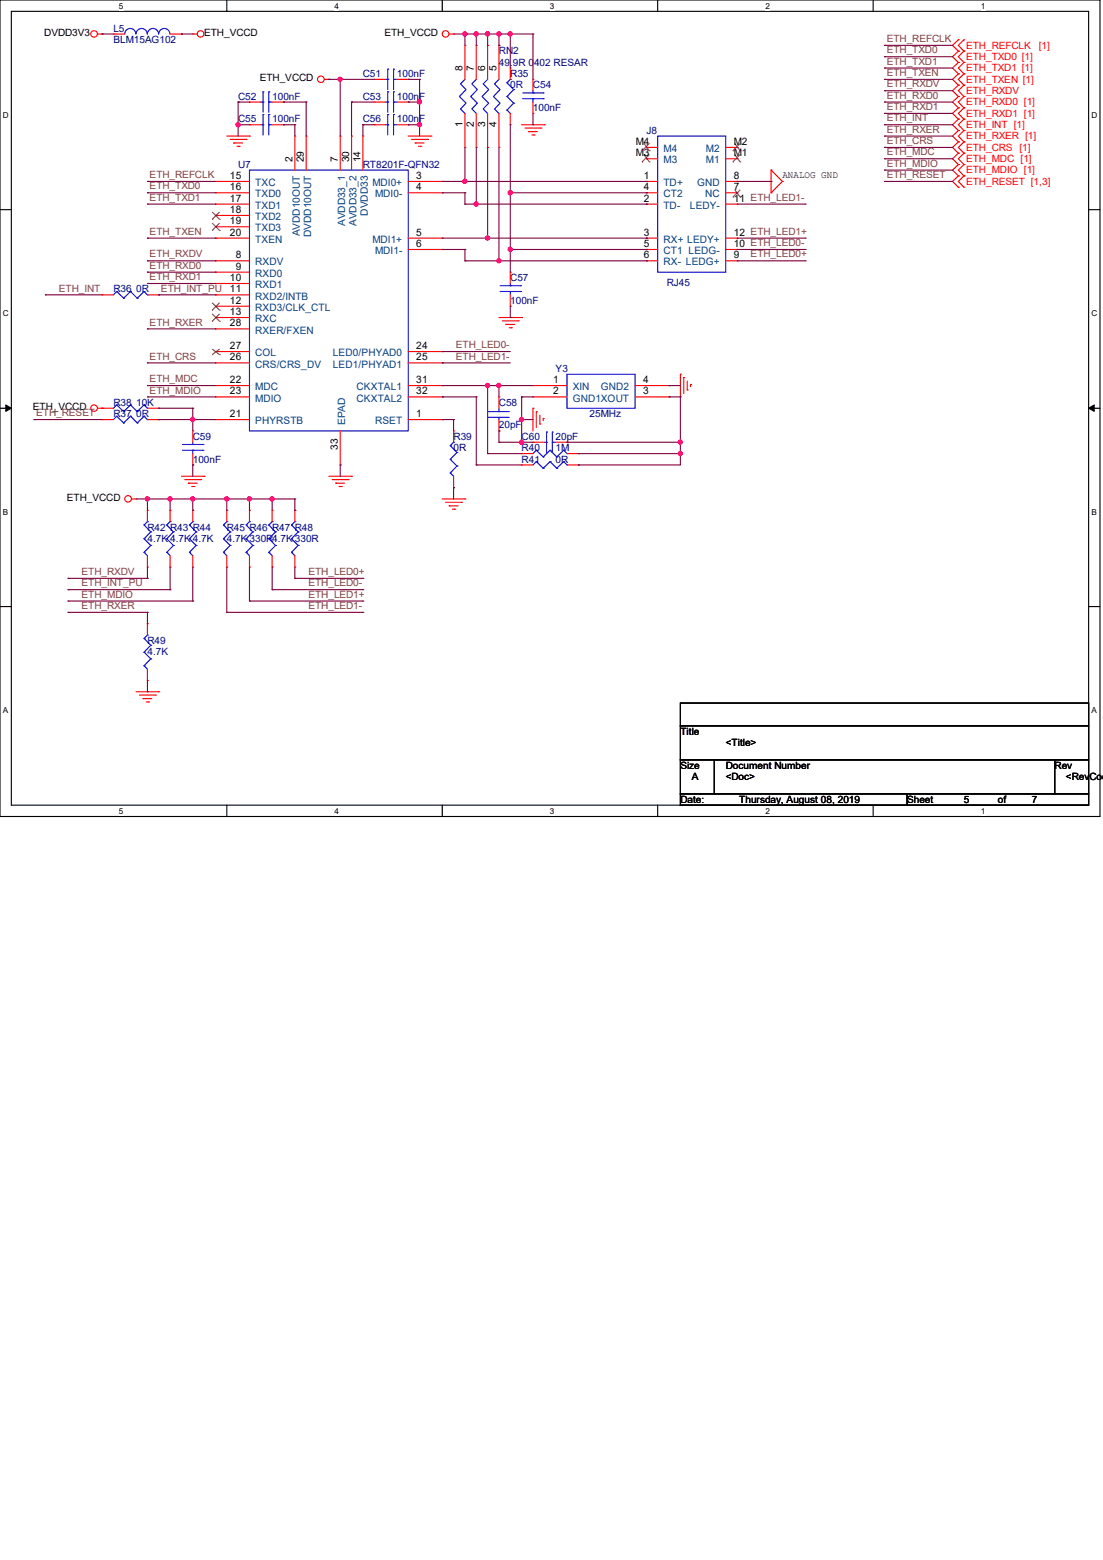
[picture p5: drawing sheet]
<svg xmlns="http://www.w3.org/2000/svg" width="210mm" height="297mm" viewBox="0 0 210 297" stroke-linecap="round" stroke-linejoin="round" font-family="sans-serif">
<path d="M0 0h209.4v155.4h-209.4zM2.2 2.2h205.1v151.1h-205.1z" fill="none" stroke="#000" stroke-width=".21"/>
<g fill="#fff">
<path d="M22.6 .3h.9v1.7h-.9z"/>
<path d="M22.6 153.5h.9v1.8h-.9z"/>
</g>
<path d="M43.2 0v2.2M43.2 153.3v2.1" fill="none" stroke="#000" stroke-width=".21"/>
<g fill="#fff">
<path d="M63.7 .3h.8v1.7h-.8z"/>
<path d="M63.7 153.5h.8v1.8h-.8z"/>
</g>
<path d="M84.2 0v2.2M84.2 153.3v2.1" fill="none" stroke="#000" stroke-width=".21"/>
<g fill="#fff">
<path d="M104.7 .3h.8v1.7h-.8z"/>
<path d="M104.7 153.5h.8v1.8h-.8z"/>
</g>
<path d="M125.2 0v2.2M125.2 153.3v2.1" fill="none" stroke="#000" stroke-width=".21"/>
<g fill="#fff">
<path d="M145.7 .3h.9v1.7h-.9z"/>
<path d="M145.7 153.5h.9v1.8h-.9z"/>
</g>
<path d="M166.2 0v2.2M166.2 153.3v2.1" fill="none" stroke="#000" stroke-width=".21"/>
<g fill="#fff">
<path d="M186.7 .3h.9v1.7h-.9z"/>
<path d="M186.7 153.5h.9v1.8h-.9z"/>
<path d="M.6 21h1.1v1.8h-1.1z"/>
<path d="M207.8 21h1.1v1.8h-1.1z"/>
<path d="M.6 58.8h1.1v1.7h-1.1z"/>
<path d="M207.8 58.8h1.1v1.7h-1.1z"/>
</g>
<path d="M0 39.9h2.2M207.3 39.9h2.1" fill="none" stroke="#000" stroke-width=".21"/>
<g fill="#fff">
<path d="M.6 96.6h1v1.7h-1z"/>
<path d="M207.8 96.6h1v1.7h-1z"/>
</g>
<path d="M0 77.7h2.2M207.3 77.7h2.1" fill="none" stroke="#000" stroke-width=".21"/>
<path d="M1.1 77.1l1.1 .6-1.1 .6zM207.3 77.7l1-.6v1.2z" fill="#000" stroke="#000" stroke-width=".19"/>
<g fill="#fff">
<path d="M.6 134.4h.9v1.7h-.9z"/>
<path d="M207.8 134.4h1v1.7h-1z"/>
</g>
<path d="M0 115.5h2.2M207.3 115.5h2.1M129.5 133.9h77.8v4.3h-77.8zM129.5 138.2h77.8v6.5h-77.8zM129.5 144.7h6.5v6.4h-6.5zM129.5 151.1h43.2v2.2h-43.2zM136 144.7h64.8v6.4h-64.8zM172.7 151.1h34.6v2.2h-34.6zM200.8 144.7h6.5v6.4h-6.5z" fill="none" stroke="#000" stroke-width=".21"/>
<g fill="none" stroke="#f00" stroke-width=".21">
<path d="M18.6 6.5h.8M19.4 6.5h.1M21.6 6.5h.1M21.6 6.5h2.1M32.4 6.5h2.1M34.5 6.5h.1M36.7 6.5h.1M36.7 6.5h.8M47.5 19.4h.1M47.5 19.4h2.2M51.8 19.4h2.2M54 19.4h.1"/>
<path d="M61.8 15.1h.8M62.6 15.1h.1M71.2 19.4h.1M71.2 15.1h.1M71.2 15.1h2.2M71.2 19.4h2.2M75.6 15.1h2.1M75.6 19.4h2.1M77.7 19.4h.1M77.7 15.1h.1M85.5 6.5h.9M86.4 6.5h.1"/>
<path d="M88.5 8.6h.1M88.5 8.6v6.5M90.7 8.6h.1M90.7 8.6v6.5M92.8 8.6h.1M92.8 8.6v6.5M95 8.6h.1M95 8.6v6.5M97.2 13h.1M97.2 13v2.1M101.5 15.1h.1M101.5 15.1v2.2"/>
<path d="M101.5 19.4v2.2M182.5 7.6h.1M182.5 9.7h.1M182.5 11.9h.1M182.5 14.1h.1M182.5 16.2h.1M182.5 18.4h.1M182.5 7.6l-1.1 1 1.1 1.1M182.5 9.7l-1.1 1.1 1.1 1.1M182.5 11.9l-1.1 1.1 1.1 1.1M182.5 14.1l-1.1 1 1.1 1.1M182.5 16.2l-1.1 1.1 1.1 1.1"/>
<path d="M182.5 18.4l-1.1 1 1.1 1.1M183.5 9.7h.1M183.5 7.6h.1M183.5 11.9h.1M183.5 14.1h.1M183.5 16.2h.1M183.5 18.4h.1M183.5 7.6l-1 1 1 1.1M183.5 9.7l-1 1.1 1 1.1M183.5 11.9l-1 1.1 1 1.1M183.5 14.1l-1 1 1 1.1M183.5 16.2l-1 1.1 1 1.1"/>
<path d="M183.5 18.4l-1 1 1 1.1M41 34.5h.1M41 36.7h.1M41 38.9h.1M41 34.5h6.5M41 38.9h6.5M41 36.7h6.5M43.2 25.9h4.3M43.8 26.5h3.1M44.5 27.2h.1M44.5 27.2h1.7M45.1 27.9h.5"/>
<path d="M45.6 27.9h.1M46.9 26.5h.1M47.5 25.9h.1M47.5 23.7h.1M47.5 23.7h2.2M51.8 23.7h2.2M54 23.7h.1M56.1 25.9h.1M56.1 25.9v6.5M58.3 25.9h.1M58.3 25.9v6.5M64.8 25.9h.1"/>
<path d="M64.8 25.9v6.5M66.9 25.9h.1M66.9 25.9v6.5M69.1 25.9h.1M69.1 25.9v6.5M71.2 23.7h.1M71.2 23.7h2.2M75.6 23.7h2.1M77.7 23.7h.1M77.7 25.9h4.3M77.7 34.5h6.5M77.7 36.7h6.5"/>
<path d="M78.4 26.5h3M79 27.2h.1M79 27.2h1.7M79.7 27.9h.4M80.1 27.9h.1M81.4 26.5h.1M82 25.9h.1M84.2 34.5h.1M84.2 36.7h.1M88.5 28.1h.1M88.5 21.6v6.5M90.7 28.1h.1"/>
<path d="M90.7 21.6v6.5M92.8 28.1h.1M92.8 21.6v6.5M95 28.1h.1M95 21.6v6.5M97.2 23.7h.1M97.2 21.6v2.1M99.3 23.7h4.3M99.9 24.4h3.1M100.6 25.1h.1M100.6 25.1h1.7M101.3 25.7h.4"/>
<path d="M101.5 21.6h.1M101.7 25.7h.1M103 24.4h.1M103.6 23.7h.1M123.1 34.5h.1M123.1 38.9h.1M123.1 36.7h.1M123.1 30.2h.1M123.1 28.1h.1M123.1 34.5h2.1M123.1 38.9h2.1M123.1 36.7h2.1"/>
<path d="M123.1 30.2h2.1M123.1 28.1h2.1M138.2 34.5h2.1M138.2 38.9h2.1M138.2 36.7h2.1M138.2 30.2h2.1M138.2 28.1h2.1M140.3 36.7h.1M140.3 34.5h.1M140.3 38.9h.1M140.3 30.2h.1M140.3 28.1h.1"/>
<path d="M146.8 36.7h.1M146.8 32.4h.1M146.8 32.4v4.3M146.8 32.4l2.2 2.1M149 34.5h.1M149 34.5l-2.2 2.2M182.5 20.5h.1M182.5 22.7h.1M182.5 24.8h.1M182.5 27h.1M182.5 29.2h.1M182.5 31.3h.1"/>
<path d="M182.5 33.5h.1M182.5 35.6h.1M182.5 20.5l-1.1 1.1 1.1 1.1M182.5 22.7l-1.1 1 1.1 1.1M182.5 24.8l-1.1 1.1 1.1 1.1M182.5 27l-1.1 1.1 1.1 1.1M182.5 29.2l-1.1 1 1.1 1.1M182.5 33.5l-1.1 1 1.1 1.1M182.5 31.3l-1.1 1.1 1.1 1.1M183.5 20.5h.1M183.5 22.7h.1M183.5 24.8h.1"/>
<path d="M183.5 27h.1M183.5 29.2h.1M183.5 31.3h.1M183.5 35.6h.1M183.5 33.5h.1M183.5 20.5l-1 1.1 1 1.1M183.5 22.7l-1 1 1 1.1M183.5 24.8l-1 1.1 1 1.1M183.5 27l-1 1.1 1 1.1M183.5 29.2l-1 1 1 1.1M183.5 33.5l-1 1 1 1.1M183.5 31.3l-1 1.1 1 1.1"/>
<path d="M19.4 56.1h.1M19.4 56.1h2.2M28.1 56.1h2.1M30.2 56.1h.1M41 49.7h.1M41 51.8h.1M41 54h.1M41 56.1h.1M41 58.3h.1M41 41h.1M41 43.2h.1M41 45.3h.1"/>
<path d="M41 45.3h6.5M41 49.7h6.5M41 51.8h6.5M41 54h6.5M41 56.1h6.5M41 58.3h6.5M41 41h6.5M41 43.2h6.5M77.7 45.3h6.5M77.7 47.5h6.5M84.2 45.3h.1M84.2 47.5h.1"/>
<path d="M97.2 51.8h.1M97.2 58.3h.1M97.2 51.8v2.2M97.2 56.1v2.2M123.1 45.3h.1M123.1 47.5h.1M123.1 49.7h.1M123.1 45.3h2.1M123.1 47.5h2.1M123.1 49.7h2.1M138.2 45.3h2.1M138.2 47.5h2.1"/>
<path d="M138.2 49.7h2.1M140.3 49.7h.1M140.3 47.5h.1M140.3 45.3h.1M18.6 77.7h3M19.4 77.7h.1M19.4 79.9h.1M19.4 79.9h2.2M28.1 77.7h2.1M28.1 79.9h2.1M30.2 77.7h.1M30.2 79.9h.1"/>
<path d="M41 60.5h.1M41 79.9h.1M41 73.4h.1M41 75.6h.1M41 69.1h.1M41 66.9h.1M41 62.6h.1M41 60.5h6.5M41 73.4h6.5M41 75.6h6.5M41 79.9h6.5M41 66.9h6.5"/>
<path d="M41 69.1h6.5M41 62.6h6.5M77.7 73.4h6.5M77.7 75.6h6.5M77.7 79.9h6.5M77.7 66.9h6.5M77.7 69.1h6.5M84.2 79.9h.1M84.2 66.9h.1M84.2 69.1h.1M84.2 73.4h.1M84.2 75.6h.1"/>
<path d="M95 75.6h.1M95 60.5h4.3M95 75.6v2.1M95 79.9v2.1M95.6 61.1h3.1M96.3 61.8h.1M96.3 61.8h1.7M96.9 62.4h.5M97.4 62.4h.1M98.7 61.1h.1M99.3 60.5h.1M101.5 77.7h.1"/>
<path d="M101.5 73.4h.1M101.5 75.6h.1M101.5 77.7v4.3M101.5 73.4h6.4M101.5 75.6h6.4M102.1 78.4h.1M102.1 78.4v3M102.8 79v1.7M103.4 79.7h.1M103.4 79.7v.4M120.9 73.4h6.5M120.9 75.6h6.5"/>
<path d="M127.4 75.6h.1M127.4 73.4h.1M129.5 71.2h.1M129.5 71.2v4.4M130.2 71.9h.1M130.2 71.9v3M130.9 74.3h.1M130.9 72.6v1.7M131.5 73.2h.1M131.5 73.2v.4M25.1 95h.8M25.9 95h.1"/>
<path d="M28.1 97.2h.1M28.1 97.2v2.1M32.4 97.2h.1M32.4 97.2v2.1M34.5 90.7h4.4M35.2 91.3h3M35.9 92h.1M35.9 92h1.6M36.5 92.6h.4M36.7 82h.1M36.7 88.5h.1M36.7 97.2h.1"/>
<path d="M36.7 82v2.2M36.7 86.4v2.1M36.7 97.2v2.1M36.9 92.6h.1M38.2 91.3h.1M38.9 90.7h.1M43.2 97.2h.1M43.2 97.2v2.1M47.5 97.2h.1M47.5 97.2v2.1M51.8 97.2h.1M51.8 97.2v2.1"/>
<path d="M56.1 97.2h.1M56.1 97.2v2.1M62.6 90.7h4.3M63.2 91.3h3.1M63.9 92h.1M63.9 92h1.7M64.6 92.6h.4M64.8 88.5h.1M64.8 82v6.5M65 92.6h.1M66.3 91.3h.1M66.9 90.7h.1"/>
<path d="M84.2 95h4.3M84.8 95.6h3.1M85.5 96.3h.1M85.5 96.3h1.7M86.1 96.9h.5M86.4 92.8h.1M86.4 82h.1M86.4 82v2.2M86.4 90.7v2.1M86.6 96.9h.1M87.9 95.6h.1M88.5 95h.1"/>
<path d="M95 82h.1M99.3 88.5h.1M99.3 86.4h.1M99.3 88.5h2.2M99.3 86.4h2.2M101.5 84.2h.1M101.5 84.2h2.1M102.8 80.7h.1M105.8 84.2h2.1M107.9 84.2h.1M107.9 88.5h2.2M107.9 86.4h2.2"/>
<path d="M110.1 88.5h.1M110.1 86.4h.1M28.1 107.9h.1M28.1 118.7h.1M28.1 105.8v2.1M28.1 118.7v2.2M32.4 107.9h.1M32.4 105.8v2.1M36.7 107.9h.1M36.7 105.8v2.1M43.2 107.9h.1M43.2 105.8v2.1"/>
<path d="M47.5 107.9h.1M47.5 105.8v2.1M51.8 107.9h.1M51.8 105.8v2.1M56.1 107.9h.1M56.1 105.8v2.1M25.9 131.7h4.3M26.5 132.3h3.1M27.2 133h.1M27.2 133h1.7M27.9 133.6h.4M28.1 129.5h.1"/>
<path d="M28.1 127.4v2.1M28.3 133.6h.1M29.6 132.3h.1M30.2 131.7h.1"/>
<circle cx="17.9" cy="6.5" r=".63"/>
<circle cx="38.2" cy="6.5" r=".63"/>
<circle cx="61.1" cy="15.1" r=".63"/>
<circle cx="84.8" cy="6.5" r=".63"/>
<circle cx="17.9" cy="77.7" r=".63"/>
<circle cx="24.4" cy="95" r=".63"/>
</g>
<g fill="none" stroke="#00f" stroke-width=".21">
<path d="M23.7 6.5a1.06 1.06 0 0 1 1.1-1.1 1.06 1.06 0 0 1 1.1 1.1M25.9 6.5a1.06 1.06 0 0 1 1.1-1.1 1.06 1.06 0 0 1 1 1.1M28.1 6.5a1.06 1.06 0 0 1 1-1.1 1.06 1.06 0 0 1 1.1 1.1M30.2 6.5a1.06 1.06 0 0 1 1.1-1.1 1.06 1.06 0 0 1 1 1.1M49.7 19.4h.4M50.1 19.4h.1M50.1 17.5h.1M50.1 17.5v3.9M51.2 17.5h.1M51.2 19.4h.1M51.2 19.4h.6M51.2 17.5v3.9"/>
<path d="M73.4 19.4h.4M73.4 15.1h.4M73.8 19.4h.1M73.8 17.5h.1M73.8 15.1h.1M73.8 13.2h.1M73.8 13.2v3.9M73.8 17.5v3.9M74.9 17.5h.1M74.9 19.4h.1M74.9 13.2h.1M74.9 15.1h.1"/>
<path d="M74.9 19.4h.7M74.9 13.2v3.9M74.9 17.5v3.9M74.9 15.1h.7M88.5 15.1l-.8 .9 1 1.1-1.2 1.3 1.2 1.2-1 1.1 .8 .9M90.7 15.1l-.9 .9 1.1 1.1-1.3 1.3 1.3 1.2-1.1 1.1 .9 .9M92.8 15.1l-.8 .9 1 1.1-1.2 1.3 1.2 1.2-1 1.1 .8 .9M95 15.1l-.9 .9 1.1 1.1-1.3 1.3 1.3 1.2-1.1 1.1 .9 .9M96.5 18.4h.1M96.5 15.7h.1M96.5 18.4l1.3 1.2M96.5 15.7l1.3 1.4"/>
<path d="M97.2 15.1h.1M97.2 15.1l-.7 .6M97.8 19.6h.1M97.8 17.1h.1M97.8 19.6l-1.3 1.4M97.8 17.1l-1.3 1.3M99.5 18.8h3.9M99.5 17.7h3.9M101.5 17.7h.1M101.5 18.8h.1M101.5 17.3v.4M101.5 18.8v.6"/>
<path d="M103.4 18.8h.1M103.4 17.7h.1M47.5 32.4h30.2v49.6h-30.2zM49.7 23.7h.4M50.1 23.7h.1M50.1 21.8h.1M50.1 21.8v3.9M51.2 21.8h.1M51.2 23.7h.1M51.2 21.8v3.9M51.2 23.7h.6M73.4 23.7h.4"/>
<path d="M73.8 23.7h.1M73.8 21.8h.1M73.8 21.8v3.9M74.9 21.8h.1M74.9 23.7h.1M74.9 21.8v3.9M74.9 23.7h.7M96.5 21h.1M96.5 21l.7 .6M125.2 25.9h13v25.9h-13zM22.2 55.5h.1M22.2 55.5l-.6 .6"/>
<path d="M22.2 55.5l1.3 1.3M23.5 56.8h.1M24.8 55.5h.1M24.8 55.5l-1.3 1.3M24.8 55.5l1.3 1.3M26.1 56.8h.1M27.4 55.5h.1M27.4 55.5l-1.3 1.3M27.4 55.5l.7 .6M28.1 56.1h.1M95.2 55.5h3.9M95.2 54.4h3.9"/>
<path d="M97.2 54.4h.1M97.2 55.5h.1M97.2 54v.4M97.2 55.5v.6M99.1 55.5h.1M99.1 54.4h.1M22.2 77.1h.1M22.2 79.2h.1M22.2 77.1l-.6 .6M22.2 77.1l1.3 1.3M22.2 79.2l-.6 .7M22.2 79.2l1.3 1.3"/>
<path d="M23.5 78.4h.1M24.8 77.1h.1M24.8 79.2h.1M24.8 77.1l-1.3 1.3M24.8 77.1l1.3 1.3M24.8 79.2l-1.3 1.3M24.8 79.2l1.3 1.3M26.1 78.4h.1M27.4 77.1h.1M27.4 79.2h.1M27.4 77.1l-1.3 1.3M27.4 77.1l.7 .6"/>
<path d="M27.4 79.2l-1.3 1.3M27.4 79.2l.7 .7M28.1 77.7h.1M28.1 79.9h.1M93 78.4h.1M93 79.5h.1M93 78.4h3.9M93 79.5h3.9M95 79.5h.1M95 78.4h.1M95 77.7v.7M95 79.5v.4"/>
<path d="M107.9 71.2h13v6.5h-13zM23.5 80.5h.1M26.1 80.5h.1M27.4 99.9h.1M27.4 99.9l1.3 1.4M28.1 99.3h.1M28.1 99.3l-.7 .6M31.7 99.9h.1M31.7 99.9l1.3 1.4M32.4 99.3h.1M32.4 99.3l-.7 .6M34.8 85.7h3.9"/>
<path d="M34.8 84.6h3.9M36.1 99.9h.1M36.1 99.9l1.2 1.4M36.7 84.6h.1M36.7 85.7h.1M36.7 99.3h.1M36.7 84.2v.4M36.7 85.7v.7M36.7 99.3l-.6 .6M38.7 85.7h.1M38.7 84.6h.1M42.5 99.9h.1"/>
<path d="M42.5 99.9l1.3 1.4M43.2 99.3h.1M43.2 99.3l-.7 .6M46.9 99.9h.1M46.9 99.9l1.2 1.4M47.5 99.3h.1M47.5 99.3l-.6 .6M51.2 99.9h.1M51.2 99.9l1.3 1.4M51.8 99.3h.1M51.8 99.3l-.6 .6M55.5 99.9h.1"/>
<path d="M55.5 99.9l1.3 1.4M56.1 99.3h.1M56.1 99.3l-.6 .6M85.7 90h.1M85.7 87.5h.1M85.7 84.8h.1M85.7 90l.7 .7M85.7 87.5l1.3 1.2M85.7 84.8l1.3 1.3M86.4 84.2h.1M86.4 84.2l-.7 .6M87 88.7h.1"/>
<path d="M87 86.1h.1M87 88.7l-1.3 1.3M87 86.1l-1.3 1.4M102.1 87.9h.1M102.1 85.7h.1M102.1 87.9l-.6 .6M102.1 87.9l1.3 1.3M102.1 85.7l-.6 .7M102.1 85.7l1.3 1.3M103.4 89.2h.1M103.4 87h.1M103.6 84.2h.5"/>
<path d="M104.1 84.2h.1M104.1 82.3h.1M104.1 82.3v3.8M104.7 87.9h.1M104.7 85.7h.1M104.7 87.9l-1.3 1.3M104.7 87.9l1.3 1.3M104.7 85.7l-1.3 1.3M104.7 85.7l1.3 1.3M105.2 82.3h.1M105.2 84.2h.1M105.2 84.2h.6"/>
<path d="M105.2 82.3v3.8M106 89.2h.1M106 87h.1M107.3 87.9h.1M107.3 85.7h.1M107.3 87.9l-1.3 1.3M107.3 87.9l.6 .6M107.3 85.7l-1.3 1.3M107.3 85.7l.6 .7M107.9 88.5h.1M107.9 86.4h.1M27.4 105.2h.1"/>
<path d="M27.4 102.6h.1M27.4 105.2l.7 .6M27.4 102.6l1.3 1.2M28.7 103.8h.1M28.7 101.3h.1M28.7 103.8l-1.3 1.4M28.7 101.3l-1.3 1.3M31.7 105.2h.1M31.7 102.6h.1M31.7 105.2l.7 .6M31.7 102.6l1.3 1.2M33 103.8h.1"/>
<path d="M33 101.3h.1M33 103.8l-1.3 1.4M33 101.3l-1.3 1.3M36.1 105.2h.1M36.1 102.6h.1M36.1 105.2l.6 .6M36.1 102.6l1.2 1.2M37.3 103.8h.1M37.3 101.3h.1M37.3 103.8l-1.2 1.4M37.3 101.3l-1.2 1.3M42.5 105.2h.1"/>
<path d="M42.5 102.6h.1M42.5 105.2l.7 .6M42.5 102.6l1.3 1.2M43.8 103.8h.1M43.8 101.3h.1M43.8 103.8l-1.3 1.4M43.8 101.3l-1.3 1.3M46.9 105.2h.1M46.9 102.6h.1M46.9 105.2l.6 .6M46.9 102.6l1.2 1.2M48.1 103.8h.1"/>
<path d="M48.1 101.3h.1M48.1 103.8l-1.2 1.4M48.1 101.3l-1.2 1.3M51.2 105.2h.1M51.2 102.6h.1M51.2 105.2l.6 .6M51.2 102.6l1.3 1.2M52.5 103.8h.1M52.5 101.3h.1M52.5 103.8l-1.3 1.4M52.5 101.3l-1.3 1.3M55.5 105.2h.1"/>
<path d="M55.5 102.6h.1M55.5 105.2l.6 .6M55.5 102.6l1.3 1.2M56.8 103.8h.1M56.8 101.3h.1M56.8 103.8l-1.3 1.4M56.8 101.3l-1.3 1.3M27.4 126.7h.1M27.4 124.2h.1M27.4 121.5h.1M27.4 126.7l.7 .7M27.4 124.2l1.3 1.2"/>
<path d="M27.4 121.5l1.3 1.4M28.1 120.9h.1M28.1 120.9l-.7 .6M28.7 125.4h.1M28.7 122.9h.1M28.7 125.4l-1.3 1.3M28.7 122.9l-1.3 1.3"/>
</g>
<g fill="none" stroke="#804000" stroke-width=".19">
<path d="M122.2 30.8h.1M122.2 28.7h.1M122.6 29.4l1 1.4M122.6 27.3l1 1.4M123.6 30.8h.1M123.6 28.7h.1M123.6 29.4l-1.4 1.4M123.6 27.3l-1.4 1.4M139.5 37.5h.1M139.5 30.8h.1M139.5 28.7h.1M139.9 36.1l1 1.4"/>
<path d="M139.9 29.4l1 1.4M139.9 27.3l1 1.4M140.9 37.5h.1M140.9 30.8h.1M140.9 28.7h.1M140.9 36.1l-1.4 1.4M140.9 29.4l-1.4 1.4M140.9 27.3l-1.4 1.4M40.4 59.1h.1M40.4 41.8h.1M40.4 43.9h.1M40.4 57.6l1.4 1.5"/>
<path d="M40.4 59.8l1.4 1.4M40.4 40.4l1.4 1.4M40.4 42.5l1.4 1.4M41.8 59.1h.1M41.8 41.8h.1M41.8 43.9h.1M41.8 57.6l-1.4 1.5M41.8 59.8l-1.4 1.4M41.8 40.4l-1.4 1.4M41.8 42.5l-1.4 1.4M40.4 61.2h.1M40.4 67.5h.1"/>
<path d="M40.4 66.5l1.4 1M41.8 61.2h.1M41.8 67.5h.1M41.8 66.5l-1.4 1"/>
</g>
<g fill="none" stroke="#800040" stroke-width=".21">
<path d="M19.4 6.5h.1M19.4 6.5h2.2M34.5 6.5h.1M34.5 6.5h2.2M45.3 19.4h.1M45.3 19.4h2.2M45.3 19.4v6.5M54 19.4h.1M54 19.4h4.3M58.3 19.4h.1M58.3 19.4v6.5M62.6 15.1h.1"/>
<path d="M62.6 15.1h8.6M64.8 15.1h.1M64.8 15.1v10.8M66.9 19.4h.1M66.9 19.4h4.3M66.9 19.4v6.5M77.7 19.4h.1M77.7 15.1h.1M77.7 19.4h2.2M77.7 15.1h2.2M79.9 19.4h.1M79.9 15.1h.1"/>
<path d="M79.9 15.1v10.8M86.4 6.5h15.1M88.5 6.5h.1M88.5 6.5v2.1M90.7 6.5h.1M90.7 6.5v2.1M92.8 6.5h.1M92.8 6.5v2.1M95 8.6h.1M95 6.5h.1M95 6.5v2.1M97.2 6.5h.1"/>
<path d="M97.2 6.5v6.5M101.5 6.5h.1M101.5 6.5v8.6M168.4 8.6h.1M168.4 10.8h.1M168.4 13h.1M168.4 15.1h.1M168.4 17.3h.1M168.4 19.4h.1M168.4 19.4h13M168.4 15.1h13M168.4 8.6h13"/>
<path d="M168.4 10.8h13M168.4 13h13M168.4 17.3h13M28.1 38.9h.1M28.1 36.7h.1M28.1 34.5h.1M28.1 38.9h12.9M28.1 36.7h12.9M28.1 34.5h12.9M45.3 23.7h.1M45.3 23.7h2.2M54 23.7h.1"/>
<path d="M54 23.7h2.1M56.1 23.7h.1M56.1 23.7v2.2M69.1 23.7h.1M69.1 23.7h2.1M69.1 23.7v2.2M77.7 23.7h.1M77.7 23.7h2.2M79.9 23.7h.1M84.2 36.7h4.3M84.2 34.5h38.9M88.5 34.5h.1"/>
<path d="M88.5 36.7h.1M88.5 38.9h.1M88.5 38.9h34.6M88.5 28.1v6.4M88.5 36.7v2.2M90.7 38.9h.1M90.7 28.1v10.8M92.8 28.1v17.2M95 28.1v21.6M97.2 36.7h.1M97.2 36.7h25.9M97.2 23.7v28.1"/>
<path d="M101.5 23.7h.1M101.5 21.6v2.1M123.1 34.5h.1M123.1 38.9h.1M123.1 36.7h.1M140.3 38.9h13M140.3 34.5h6.5M146.8 34.5h.1M153.3 38.9h.1M168.4 21.6h.1M168.4 23.7h.1M168.4 25.9h.1"/>
<path d="M168.4 28.1h.1M168.4 30.2h.1M168.4 32.4h.1M168.4 34.5h.1M168.4 23.7h13M168.4 34.5h13M168.4 21.6h13M168.4 25.9h13M168.4 28.1h13M168.4 30.2h13M168.4 32.4h13M8.6 56.1h.1"/>
<path d="M8.6 56.1h10.8M28.1 54h.1M28.1 51.8h.1M28.1 49.7h.1M28.1 45.3h.1M28.1 54h12.9M28.1 51.8h12.9M28.1 49.7h12.9M28.1 45.3h12.9M30.2 56.1h.1M30.2 56.1h10.8M84.2 45.3h38.9"/>
<path d="M84.2 47.5h4.3M88.5 47.5h.1M88.5 49.7h.1M88.5 49.7h34.6M88.5 47.5v2.2M92.8 45.3h.1M95 49.7h.1M97.2 47.5h.1M97.2 47.5h25.9M97.2 58.3v2.2M123.1 45.3h.1M123.1 49.7h.1"/>
<path d="M123.1 47.5h.1M140.3 49.7h13M140.3 45.3h13M140.3 47.5h13M153.3 45.3h.1M153.3 47.5h.1M153.3 49.7h.1M6.5 79.9h.1M6.5 79.9h12.9M28.1 75.6h.1M28.1 73.4h.1M28.1 69.1h.1"/>
<path d="M28.1 62.6h.1M28.1 75.6h12.9M28.1 69.1h12.9M28.1 73.4h12.9M28.1 62.6h12.9M30.2 79.9h.1M30.2 77.7h.1M30.2 79.9h10.8M30.2 77.7h6.5M36.7 79.9h.1M36.7 77.7h.1M36.7 77.7v4.3"/>
<path d="M84.2 79.9h.1M84.2 75.6h.1M84.2 66.9h.1M84.2 69.1h.1M84.2 73.4h.1M84.2 79.9h2.2M84.2 75.6h6.5M84.2 66.9h13M84.2 69.1h13M84.2 73.4h17.3M86.4 79.9h.1M86.4 79.9v2.1"/>
<path d="M90.7 75.6h.1M90.7 75.6v12.9M92.8 73.4h.1M92.8 73.4v13M95 73.4h.1M95 73.4v2.2M97.2 60.5h.1M99.3 75.6h.1M99.3 79.9h.1M99.3 79.9h2.2M99.3 75.6h2.2M99.3 75.6v8.6"/>
<path d="M127.4 73.4h.1M127.4 75.6h.1M127.4 75.6h2.1M127.4 73.4h2.1M129.5 75.6h.1M129.5 75.6v12.9h-19.4M25.9 95h30.2M28.1 95h.1M28.1 95v2.2M32.4 95h.1M32.4 95v2.2M36.7 88.5h.1"/>
<path d="M36.7 97.2h.1M36.7 95h.1M36.7 88.5v2.2M36.7 95v2.2M43.2 95h.1M43.2 95v2.2M47.5 95h.1M47.5 95v2.2M51.8 95h.1M51.8 95v2.2M56.1 97.2h.1M56.1 95h.1"/>
<path d="M56.1 95v2.2M64.8 88.5h.1M64.8 88.5v2.2M86.4 92.8h.1M86.4 92.8v2.2M90.7 88.5h.1M90.7 88.5h8.6M92.8 86.4h.1M92.8 86.4h6.5M95 82h.1M95 84.2h.1M95 84.2h6.5"/>
<path d="M95 82v2.2M99.3 84.2h.1M107.9 84.2h.1M107.9 84.2h21.6M110.1 86.4h.1M110.1 88.5h.1M110.1 86.4h19.4M129.5 84.2h.1M129.5 86.4h.1M13 110.1h.1M13 112.3h.1M13 114.4h.1"/>
<path d="M13 116.6h.1M13 110.1h15.1M13 112.3h19.4M13 114.4h23.7M13 116.6h15.1M28.1 110.1h.1M28.1 116.6h.1M28.1 107.9v2.2M28.1 116.6v2.1M32.4 112.3h.1M32.4 107.9v4.4M36.7 114.4h.1"/>
<path d="M36.7 107.9v6.5M43.2 116.6h.1M43.2 116.6h25.9M43.2 107.9v8.7M47.5 114.4h.1M47.5 114.4h21.6M47.5 107.9v6.5M51.8 112.3h.1M51.8 112.3h17.3M51.8 107.9v4.4M56.1 110.1h.1M56.1 107.9v2.2"/>
<path d="M56.1 110.1h13M69.1 110.1h.1M69.1 112.3h.1M69.1 114.4h.1M69.1 116.6h.1M28.1 131.7h.1M28.1 129.5v2.2"/>
</g>
<g fill="#f0f" stroke="#f0f" stroke-width=".21">
<circle cx="45.3" cy="23.7" r=".4"/>
<circle cx="64.7" cy="15.1" r=".4"/>
<circle cx="79.9" cy="23.7" r=".4"/>
<circle cx="79.9" cy="19.4" r=".4"/>
<circle cx="36.7" cy="79.9" r=".4"/>
<circle cx="99.3" cy="79.9" r=".4"/>
<circle cx="129.5" cy="84.2" r=".4"/>
<circle cx="99.3" cy="84.2" r=".4"/>
<circle cx="95" cy="73.4" r=".4"/>
<circle cx="92.8" cy="73.4" r=".4"/>
<circle cx="129.5" cy="86.3" r=".4"/>
<circle cx="88.5" cy="34.5" r=".4"/>
<circle cx="90.7" cy="38.8" r=".4"/>
<circle cx="92.8" cy="45.3" r=".4"/>
<circle cx="95" cy="49.6" r=".4"/>
<circle cx="88.5" cy="6.5" r=".4"/>
<circle cx="90.7" cy="6.5" r=".4"/>
<circle cx="92.8" cy="6.5" r=".4"/>
<circle cx="95" cy="6.5" r=".4"/>
<circle cx="97.1" cy="6.5" r=".4"/>
<circle cx="97.1" cy="36.7" r=".4"/>
<circle cx="97.1" cy="47.5" r=".4"/>
<circle cx="36.7" cy="95" r=".4"/>
<circle cx="28" cy="95" r=".4"/>
<circle cx="32.4" cy="95" r=".4"/>
<circle cx="51.8" cy="95" r=".4"/>
<circle cx="47.5" cy="95" r=".4"/>
<circle cx="43.2" cy="95" r=".4"/>
</g>
<g font-size="1.9">
<text x="8.4" y="6.9">DVDD3V3</text>
<text x="38.9" y="6.9">ETH_VCCD</text>
<text x="73.2" y="6.9">ETH_VCCD</text>
<text x="49.4" y="15.5">ETH_VCCD</text>
<text x="88.1" y="13.6" transform="rotate(-90 88.1 13.6)">8</text>
<text x="90.2" y="13.6" transform="rotate(-90 90.2 13.6)">7</text>
<text x="92.4" y="13.6" transform="rotate(-90 92.4 13.6)">6</text>
<text x="94.5" y="13.6" transform="rotate(-90 94.5 13.6)">5</text>
<text x="88.1" y="24.2" transform="rotate(-90 88.1 24.2)">1</text>
<text x="90.2" y="24.2" transform="rotate(-90 90.2 24.2)">2</text>
<text x="92.4" y="24.2" transform="rotate(-90 92.4 24.2)">3</text>
<text x="94.5" y="24.2" transform="rotate(-90 94.5 24.2)">4</text>
<text x="121" y="29.8">M3</text>
<text x="121" y="27.6">M4</text>
<text x="139.7" y="29.8">M1</text>
<text x="139.7" y="27.6">M2</text>
<text x="43.8" y="34.1">15</text>
<text x="55.7" y="30.9" transform="rotate(-90 55.7 30.9)">2</text>
<text x="57.8" y="30.9" transform="rotate(-90 57.8 30.9)">29</text>
<text x="64.3" y="30.9" transform="rotate(-90 64.3 30.9)">7</text>
<text x="66.5" y="30.9" transform="rotate(-90 66.5 30.9)">30</text>
<text x="68.6" y="30.9" transform="rotate(-90 68.6 30.9)">14</text>
<text x="79.2" y="34.1">3</text>
<text x="122.6" y="34.1">1</text>
<text x="139.7" y="34.1">8</text>
<text x="149" y="33.9">ANALOG GND</text>
<text x="43.8" y="36.2">16</text>
<text x="43.8" y="38.4">17</text>
<text x="43.8" y="40.6">18</text>
<text x="79.2" y="36.2">4</text>
<text x="122.6" y="38.4">2</text>
<text x="122.6" y="36.2">4</text>
<text x="139.7" y="36.2">7</text>
<text x="139.7" y="38.4">11 ETH_LED1-</text>
<text x="43.8" y="42.7">19</text>
<text x="43.8" y="44.9">20</text>
<text x="79.2" y="44.9">5</text>
<text x="79.2" y="47">6</text>
<text x="122.6" y="44.9">3</text>
<text x="122.6" y="47">5</text>
<text x="139.7" y="47">10 ETH_LED0-</text>
<text x="139.7" y="44.9">12 ETH_LED1+</text>
<text x="43.8" y="53.5">10</text>
<text x="44.9" y="49.2">8</text>
<text x="44.9" y="51.3">9</text>
<text x="122.6" y="49.2">6</text>
<text x="139.7" y="49.2">9</text>
<text x="43.8" y="55.7">11</text>
<text x="43.8" y="57.8">12</text>
<text x="43.8" y="60">13</text>
<text x="43.8" y="62.1">28</text>
<text x="43.8" y="68.6">26</text>
<text x="43.8" y="66.5">27</text>
<text x="79.2" y="66.5">24</text>
<text x="79.2" y="68.6">25</text>
<text x="43.8" y="72.9">22</text>
<text x="43.8" y="75.1">23</text>
<text x="79.2" y="72.9">31</text>
<text x="79.2" y="75.1">32</text>
<text x="105.3" y="72.9">1</text>
<text x="105.3" y="75.1">2</text>
<text x="122.4" y="75.1">3</text>
<text x="122.4" y="72.9">4</text>
<text x="6.3" y="78.1">ETH_VCCD</text>
<text x="43.8" y="79.4">21</text>
<text x="79.2" y="79.4">1</text>
<text x="64.3" y="85.7" transform="rotate(-90 64.3 85.7)">33</text>
<text x="12.7" y="95.4">ETH_VCCD</text>
<text x="129.5" y="139.9">Title</text>
<text x="138.2" y="142">&lt;Title&gt;</text>
<text x="129.5" y="146.3">Size</text>
<text x="131.7" y="148.5">A</text>
<text x="138.2" y="146.3">Document Number</text>
<text x="138.2" y="148.5">&lt;Doc&gt;</text>
<text x="200.8" y="146.3">Rev</text>
<text x="202.9" y="148.5">&lt;RevCode</text>
<text x="129.5" y="152.8">Date:</text>
<text x="140.8" y="152.8">Thursday, August 08, 2019</text>
<text x="172.7" y="152.8">Sheet</text>
<text x="183.5" y="152.8">5</text>
<text x="190" y="152.8">of</text>
<text x="196.5" y="152.8">7</text>
</g>
<g font-size="1.9" fill="#000080">
<text x="21.6" y="6">L5</text>
<text x="21.6" y="8.2">BLM15AG102</text>
<text x="95" y="10.3">RN2</text>
<text x="69.1" y="14.6">C51</text>
<text x="75.6" y="14.6">100nF</text>
<text x="95" y="12.5">49.9R 0402 RESAR</text>
<text x="97.2" y="14.6">R35</text>
<text x="97.2" y="16.8">0R</text>
<text x="101.5" y="16.8">C54</text>
<text x="45.3" y="19">C52</text>
<text x="45.3" y="23.3">C55</text>
<text x="51.8" y="19">100nF</text>
<text x="51.8" y="23.3">100nF</text>
<text x="69.1" y="19">C53</text>
<text x="69.1" y="23.3">C56</text>
<text x="75.6" y="19">100nF</text>
<text x="75.6" y="23.3">100nF</text>
<text x="101.5" y="21.1">100nF</text>
<text x="123.1" y="25.4">J8</text>
<text x="45.3" y="31.9">U7</text>
<text x="69.1" y="31.9">RT8201F-QFN32</text>
<text x="97.2" y="53.5">C57</text>
<text x="21.6" y="55.7">R36</text>
<text x="25.9" y="55.7">0R</text>
<text x="97.2" y="57.8">100nF</text>
<text x="127" y="54.4">RJ45</text>
<text x="105.8" y="70.8">Y3</text>
<text x="21.6" y="77.3">R38</text>
<text x="25.9" y="77.3">10K</text>
<text x="95" y="77.3">C58</text>
<text x="21.6" y="79.4">R37</text>
<text x="25.9" y="79.4">0R</text>
<text x="36.7" y="83.7">C59</text>
<text x="86.4" y="83.7">R39</text>
<text x="95" y="81.6">20pF</text>
<text x="99.3" y="83.7">C60</text>
<text x="105.8" y="83.7">20pF</text>
<text x="112.3" y="79.4">25MHz</text>
<text x="36.7" y="88.1">100nF</text>
<text x="86.4" y="85.9">0R</text>
<text x="99.3" y="88.1">R41</text>
<text x="99.3" y="85.9">R40</text>
<text x="105.8" y="88.1">0R</text>
<text x="105.8" y="85.9">1M</text>
<text x="28.1" y="101">R42 R43 R44</text>
<text x="43.2" y="101">R45 R46 R47 R48</text>
<text x="28.1" y="103.2">4.7K 4.7K 4.7K</text>
<text x="43.2" y="103.2">4.7K 330R4.7K 330R</text>
<text x="28.1" y="122.6">R49</text>
<text x="28.1" y="124.8">4.7K</text>
</g>
<g font-size="1.9" fill="#804040">
<text x="168.8" y="8">ETH_REFCLK</text>
<text x="168.8" y="10.2">ETH_TXD0</text>
<text x="168.8" y="12.3">ETH_TXD1</text>
<text x="168.8" y="14.5">ETH_TXEN</text>
<text x="168.8" y="16.6">ETH_RXDV</text>
<text x="168.8" y="18.8">ETH_RXD0</text>
<text x="168.8" y="21">ETH_RXD1</text>
<text x="168.8" y="23.1">ETH_INT</text>
<text x="168.8" y="25.3">ETH_RXER</text>
<text x="168.8" y="27.4">ETH_CRS</text>
<text x="168.8" y="29.6">ETH_MDC</text>
<text x="28.5" y="33.9">ETH_REFCLK</text>
<text x="168.8" y="31.7">ETH_MDIO</text>
<text x="168.8" y="33.9">ETH_RESET</text>
<text x="28.5" y="38.2">ETH_TXD1</text>
<text x="28.5" y="36.1">ETH_TXD0</text>
<text x="28.5" y="44.7">ETH_TXEN</text>
<text x="28.5" y="53.3">ETH_RXD1</text>
<text x="28.5" y="51.2">ETH_RXD0</text>
<text x="28.5" y="49">ETH_RXDV</text>
<text x="142.9" y="49">ETH_LED0+</text>
<text x="11.2" y="55.5">ETH_INT</text>
<text x="30.6" y="55.5">ETH_INT_PU</text>
<text x="28.5" y="62">ETH_RXER</text>
<text x="28.5" y="68.5">ETH_CRS</text>
<text x="86.8" y="66.3">ETH_LED0-</text>
<text x="86.8" y="68.5">ETH_LED1-</text>
<text x="28.5" y="74.9">ETH_MDIO</text>
<text x="28.5" y="72.8">ETH_MDC</text>
<text x="6.9" y="79.2">ETH_RESET</text>
<text x="15.5" y="109.5">ETH_RXDV</text>
<text x="15.5" y="111.6">ETH_INT_PU</text>
<text x="15.5" y="113.8">ETH_MDIO</text>
<text x="58.7" y="109.5">ETH_LED0+</text>
<text x="58.7" y="111.6">ETH_LED0-</text>
<text x="58.7" y="113.8">ETH_LED1+</text>
<text x="15.5" y="116">ETH_RXER</text>
<text x="58.7" y="116">ETH_LED1-</text>
</g>
<g font-size="1.9" fill="#f00">
<text x="183.9" y="9.3">ETH_REFCLK</text>
<text x="183.9" y="11.4">ETH_TXD0 [1]</text>
<text x="197.8" y="9.3">[1]</text>
<text x="183.9" y="13.6">ETH_TXD1 [1]</text>
<text x="183.9" y="15.7">ETH_TXEN [1]</text>
<text x="183.9" y="17.9">ETH_RXDV</text>
<text x="183.9" y="20.1">ETH_RXD0 [1]</text>
<text x="183.9" y="22.2">ETH_RXD1 [1]</text>
<text x="183.9" y="24.4">ETH_INT [1]</text>
<text x="183.9" y="26.5">ETH_RXER [1]</text>
<text x="183.9" y="28.7">ETH_CRS [1]</text>
<text x="183.9" y="30.9">ETH_MDC [1]</text>
<text x="183.9" y="35.2">ETH_RESET [1,3]</text>
<text x="183.9" y="33">ETH_MDIO [1]</text>
</g>
<g font-size="1.9" fill="#004080">
<text x="126.3" y="29">M4</text>
<text x="134.4" y="29">M2</text>
<text x="48.6" y="35.4">TXC</text>
<text x="70.9" y="35.4">MDI0+</text>
<text x="126.3" y="35.4">TD+</text>
<text x="126.3" y="31.1">M3</text>
<text x="132.8" y="35.4">GND</text>
<text x="134.4" y="31.1">M1</text>
<text x="48.6" y="37.6">TXD0</text>
<text x="48.6" y="39.8">TXD1</text>
<text x="48.6" y="41.9">TXD2</text>
<text x="70" y="41.1" transform="rotate(-90 70 41.1)">DVDD33</text>
<text x="71.4" y="37.6">MDI0-</text>
<text x="126.3" y="39.8">TD-</text>
<text x="126.3" y="37.6">CT2</text>
<text x="131.4" y="39.8">LEDY-</text>
<text x="134.3" y="37.6">NC</text>
<text x="48.6" y="44.1">TXD3</text>
<text x="48.6" y="46.2">TXEN</text>
<text x="57.1" y="45" transform="rotate(-90 57.1 45)">AVDD10OUT</text>
<text x="59.2" y="45.1" transform="rotate(-90 59.2 45.1)">DVDD10OUT</text>
<text x="65.7" y="43.1" transform="rotate(-90 65.7 43.1)">AVDD33_1</text>
<text x="67.9" y="43.1" transform="rotate(-90 67.9 43.1)">AVDD33_2</text>
<text x="70.9" y="46.2">MDI1+</text>
<text x="126.3" y="46.2">RX+ LEDY+</text>
<text x="48.6" y="50.5">RXDV</text>
<text x="48.6" y="52.7">RXD0</text>
<text x="71.4" y="48.4">MDI1-</text>
<text x="126.3" y="48.4">CT1 LEDG-</text>
<text x="126.3" y="50.5">RX- LEDG+</text>
<text x="48.6" y="54.9">RXD1</text>
<text x="48.6" y="57">RXD2/INTB</text>
<text x="48.6" y="59.2">RXD3/CLK_CTL</text>
<text x="48.6" y="61.3">RXC</text>
<text x="48.6" y="63.5">RXER/FXEN</text>
<text x="48.6" y="70">CRS/CRS_DV</text>
<text x="48.6" y="67.8">COL</text>
<text x="63.4" y="67.8">LED0/PHYAD0</text>
<text x="63.4" y="70">LED1/PHYAD1</text>
<text x="48.6" y="74.3">MDC</text>
<text x="48.6" y="76.5">MDIO</text>
<text x="67.9" y="74.3">CKXTAL1</text>
<text x="67.9" y="76.5">CKXTAL2</text>
<text x="109" y="74.3">XIN</text>
<text x="109" y="76.5">GND1XOUT</text>
<text x="114.4" y="74.3">GND2</text>
<text x="48.6" y="80.8">PHYRSTB</text>
<text x="65.7" y="80.9" transform="rotate(-90 65.7 80.9)">EPAD</text>
<text x="71.4" y="80.8">RSET</text>
</g>
<g font-size="1.6">
<text x="22.6" y="1.6">5</text>
<text x="63.7" y="1.6">4</text>
<text x="104.7" y="1.6">3</text>
<text x="145.7" y="1.6">2</text>
<text x="186.7" y="1.6">1</text>
<text x=".5" y="22.4">D</text>
<text x="207.8" y="22.4">D</text>
<text x=".5" y="60.2">C</text>
<text x="207.8" y="60.2">C</text>
<text x=".5" y="98">B</text>
<text x="207.8" y="98">B</text>
<text x=".5" y="135.8">A</text>
<text x="207.8" y="135.8">A</text>
<text x="22.6" y="154.9">5</text>
<text x="63.7" y="154.9">4</text>
<text x="104.7" y="154.9">3</text>
<text x="145.7" y="154.9">2</text>
<text x="186.7" y="154.9">1</text>
</g>
</svg>
